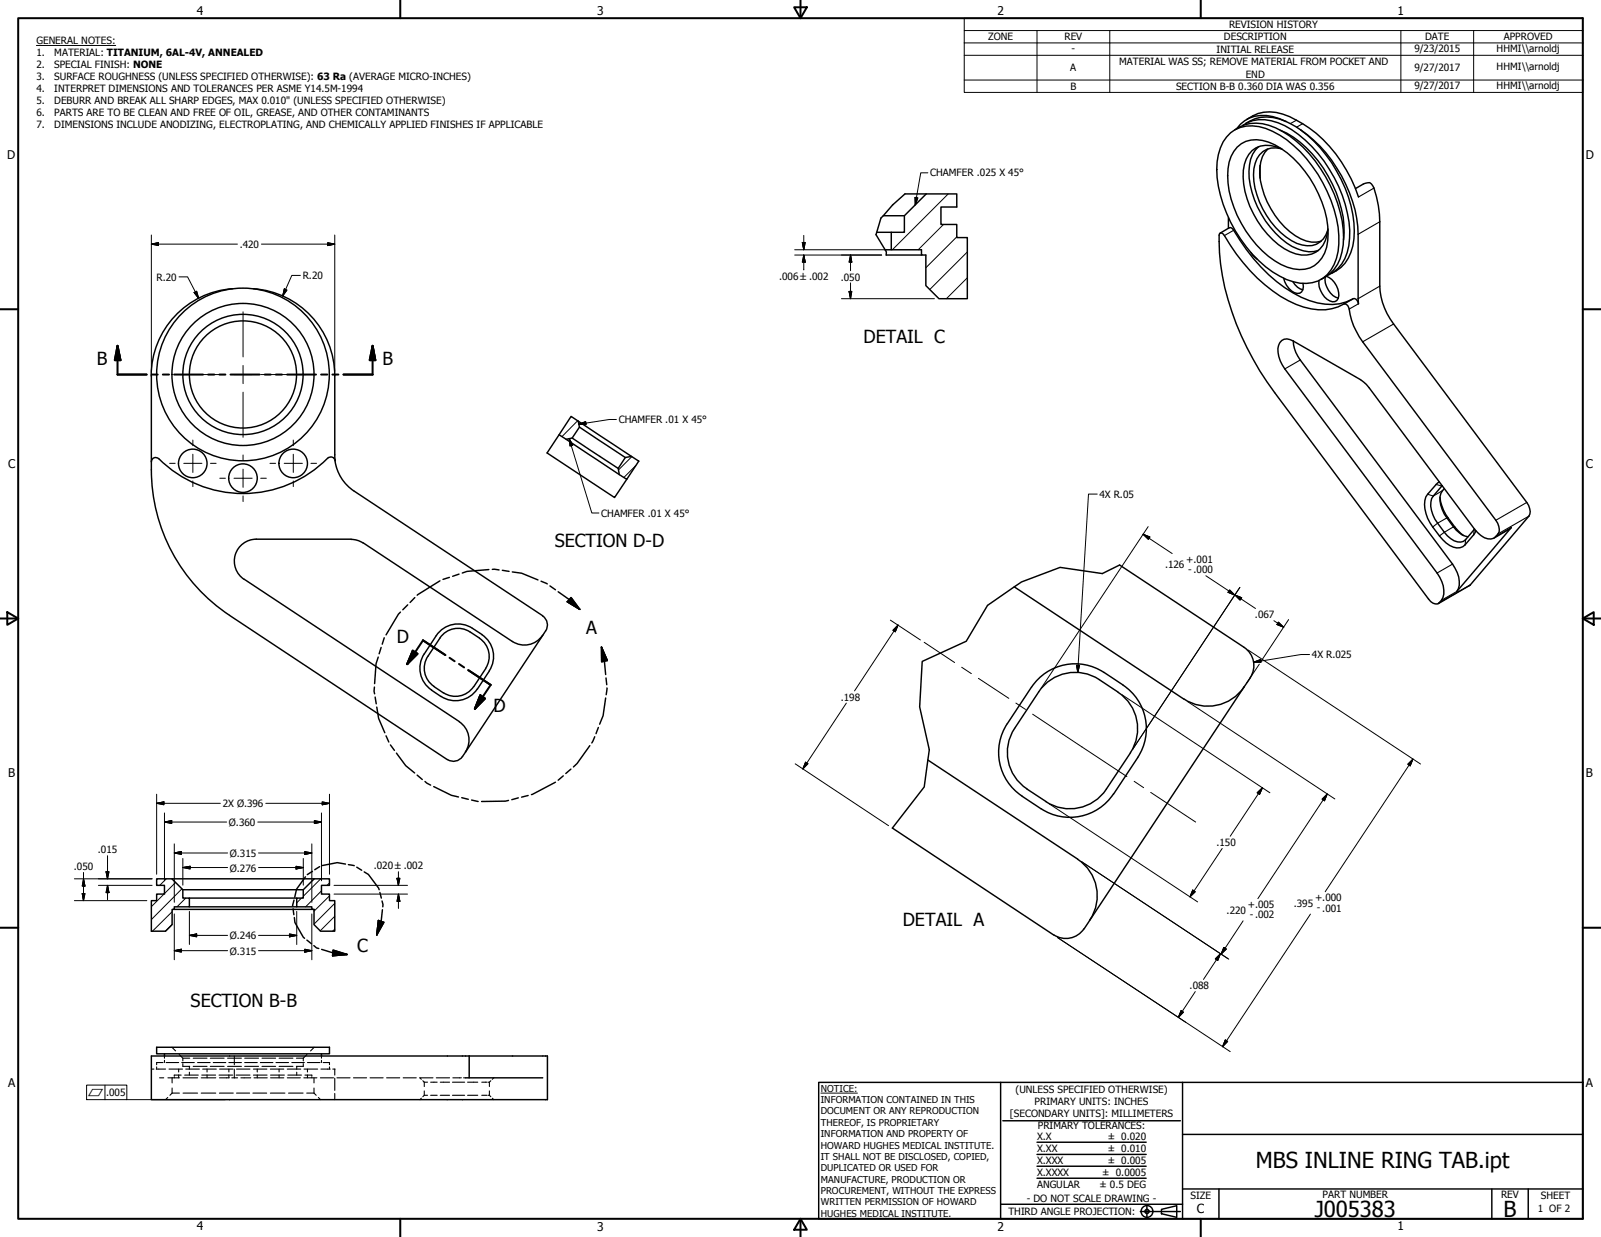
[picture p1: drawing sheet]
<svg xmlns="http://www.w3.org/2000/svg" width="559mm" height="432mm" viewBox="0 0 559 432" stroke-linecap="round" stroke-linejoin="round" font-family="sans-serif">
<!-- layer: Visible (ANSI) -->
<g fill="none" stroke="#000" stroke-width=".51">
<path d="M429.5 46.4a12.3 12.3 0 0 1 12.3-1.6 38.8 38.8 0 0 1 18.2 16 43.9 43.9 0 0 1 7.3 24.3 15 15 0 0 1-5.6 12.1 13.4 13.4 0 0 1-12.6 .4 42.9 42.9 0 0 1-21-23.2 35.4 35.4 0 0 1-2.8-20.5 13.5 13.5 0 0 1 4.2-7.5zM431 45.3a13.4 13.4 0 0 1 14.3-.7 44.4 44.4 0 0 1 21.6 26.3 27.9 27.9 0 0 1 0 21.4 12.3 12.3 0 0 1-5.8 5.2M431.8 51.4a10 10 0 0 1 10.9-1.8 33.8 33.8 0 0 1 17.5 18.1 27 27 0 0 1 2.1 20.6 9.5 9.5 0 0 1-13 5 34.1 34.1 0 0 1-17.5-18.1 30.2 30.2 0 0 1-2.8-18.6l.7-2.1zM433.7 43.8a12.8 12.8 0 0 1 12.4-.9 40.7 40.7 0 0 1 19.6 19.1 39.9 39.9 0 0 1 5.1 23.7 12.8 12.8 0 0 1-7.1 10.2M437.3 40.4a14.3 14.3 0 0 1 12.8 .3 46.3 46.3 0 0 1 24.1 28.1M439.3 51.2a12.3 12.3 0 0 0-3.3 11 33.6 33.6 0 0 0 15 23.8 12.1 12.1 0 0 0 9.2 1.4M439.8 57.7v4.5M442.5 52a12.2 12.2 0 0 0-2.6 11.1 29.2 29.2 0 0 0 14.1 20.3 9.4 9.4 0 0 0 7.1 .8M446.8 45.5a37.3 37.3 0 0 1 18.2 18.7 36.5 36.5 0 0 1 3.9 19.6M447.1 51.9a7.1 7.1 0 0 0-9 5.1 23.5 23.5 0 0 0 4 18.2 23.2 23.2 0 0 0 12.4 10.3 7 7 0 0 0 9-5.2M447.5 52.1a8.9 8.9 0 0 0-11.6 1.8 16.4 16.4 0 0 0-1.4 12.9 32.2 32.2 0 0 0 15.8 21.1 8.7 8.7 0 0 0 11.5-2.3l.8-1.7 .9-4M448.9 42.4l5.1 2.9"/>
<path d="M448.9 42.4a14 14 0 0 0-14.2 .7M448.9 42.4a14.2 14.2 0 0 0-14.5-.2l-1.5 1.2-1.3 1.6M454 45.3a48.6 48.6 0 0 1 18.6 32.6 18.3 18.3 0 0 1-4.5 15.4l-3.3 2.1M454 45.3a47.8 47.8 0 0 1 20 36.5l.2 24.2a1.84 1.84 0 0 0-1.9-1.7M308.3 75.3h7.4M315.7 75.3l7.6-7.6h10.6v4.6h-5.5v6.1h5.5v4.5h3.7v21.4h-9.9l-4.5-4.6v-10.7h-1.6v-1.8h-10.5v-6.1h4.6zM315.8 67.7h7.5M428.8 76v3.7M429.1 79.5a1.31 1.31 0 0 1 1.5 .9 58.4 58.4 0 0 0 23.6 23.4 21 21 0 0 0 15.6 1.6l2.2-.9M481.6 77.4v22.5M306 81.1h5.1M308.9 87.2h2.2"/>
<path d="M309.3 89h12.3M436.6 88.2l2.2 2.3M448.1 97.2a6.7 6.7 0 0 0 4.7 5.2 2 2 0 0 0 2.1-2.3l-.1-1.2M451.2 98.3a5.5 5.5 0 0 0 3.5 2.9M462.5 96.7a7.2 7.2 0 0 0 4.6 7.4M463 96.5a7 7 0 0 1 4 7.7 1.94 1.94 0 0 1-2.9 .8 7.5 7.5 0 0 1-3.7-7.1M81.2 100.8a30.5 30.5 0 0 0-28.4 30.4M88.4 100.8a30.5 30.5 0 0 1 28.4 30.4M451.4 119.1a11 11 0 0 0 2.4 6.6l53.2 71.2a9.6 9.6 0 0 1 2 8.6l-.5 .9 19-22.3-.7 .6M469.1 106.1a17 17 0 0 1-14.1 1.1 48.8 48.8 0 0 1-23.5-18.5l-4.5-7-.5-.4-.9 .3a77.9 77.9 0 0 0 7.7 35.6 108.6 108.6 0 0 0 11.6 19.8l53.7 72.1a3.3 3.3 0 0 0 3.2 1.7 5.4 5.4 0 0 0 1.9-6.3l-.5-1.5-1.6-3-53.2-71.2a10.1 10.1 0 0 1-2.1-8.3 3.1 3.1 0 0 1 5.1-1.4M470.9 107.9a23.9 23.9 0 0 0 4.7 11.4l46.5 62.3a4 4 0 0 1-.8 6.3 5 5 0 0 1-5.6-2l-38.8-51.7-2-1.7-23.5-13.4M486.4 113.1l46.5 62.3a4.7 4.7 0 0 1 .8 4.7l-20.9 24.4"/>
<path d="M52.8 131.2v32.8M116.8 131.2l.2 29.6a1.53 1.53 0 0 0-1.1-1.2 1.53 1.53 0 0 0-1.5 .4M114.3 159.9a41.7 41.7 0 0 1-59.2 0 1.49 1.49 0 0 0-2.3 1.3M197.6 153.4l18.6 12.3M199.7 152.9l16.1 10.6M201.8 147l-2.5-1.6-8.4 12.7 23.6 15.6 4.3-6.4M201.8 147l.4 2.1-2.5 3.8-2.1 .5-2.5-1.6M201.8 147l18.6 12.3M202.2 149.1l16 10.6M218.2 159.7l2.2-.4 2.5 1.7-4.1 6.3-2.6-1.6-.4-2.2zM52.8 164a60.9 60.9 0 0 0 27.3 50.8l76 50.4M116.9 160.8a15.3 15.3 0 0 0 6.7 10.7l65.8 43.4"/>
<path d="M502.6 173.6a21.3 21.3 0 0 0 8.2 13.3M504.1 170.6a5.9 5.9 0 0 0-.7 7.2 23.2 23.2 0 0 0 6.9 8.9l2.1 .7M122.5 188.3l2.5 .4 1.7 .8M122.6 188.2h-33.2a7.7 7.7 0 0 0-7.3 5.5 7.7 7.7 0 0 0 3.1 8.5M126.7 189.5l52.2 34.5M390.8 197.2l43.4 28.8a7.6 7.6 0 0 1 2.2 10.5M85.2 202.2l75.1 49.7M164.9 219.3a9.1 9.1 0 0 0-12.6 2.6l-4.2 6.4a9.1 9.1 0 0 0 2.5 12.6M164.9 219.3l3.3 2.2M189.4 215a3.8 3.8 0 0 1 1 5.2M354 204.9l59.2 39.1M149.3 229.1a7.6 7.6 0 0 0 2.2 10.5l3.2 2.3"/>
<path d="M149.4 229.1l4.1-6.4a7.6 7.6 0 0 1 10.6-2.1 12.3 12.3 0 0 1 6 5.5 7.6 7.6 0 0 1-.6 7.2M165.3 239.7a7.6 7.6 0 0 1-10.5 2.1M168.2 221.5a9.1 9.1 0 0 1 2.6 12.7M169.5 233.4l-4.1 6.3M170.8 234.2l-4.2 6.3M189.4 221.8a7.6 7.6 0 0 1-10.6 2.1M190.4 220.2l-27.9 42.3M360 239.9l-8.4 12.7a18.3 18.3 0 0 0 5.1 25.3 36.8 36.8 0 0 0 11.3 6.6 18.3 18.3 0 0 0 20.6-7.4M360 239.9a18.3 18.3 0 0 1 25.3-5.2 36.5 36.5 0 0 1 10.5 7.9 18.3 18.3 0 0 1 1.3 21.8l-8.4 12.8M434.3 239.7l-55.9 84.5M434.3 239.7a15.2 15.2 0 0 1-21.1 4.3M436.4 236.5l-2.1 3.2"/>
<path d="M160.3 252a7.6 7.6 0 0 1 2.1 10.5M166.6 240.5a9.1 9.1 0 0 1-12.7 2.6l-3.3-2.2M354.1 254.3a15.2 15.2 0 0 0 4.3 21l6.7 4.5M390.3 241.7a15.3 15.3 0 0 1 4.3 21.1l-8.5 12.7a15.3 15.3 0 0 1-21.1 4.3M390.3 241.6l-6.6-4.4a15.3 15.3 0 0 0-21.2 4.3l-8.4 12.8M161.4 264.1a3.8 3.8 0 0 1-5.2 1M162.5 262.5l-1.1 1.6M323.8 265.3l52.4 34.6M311.5 289.1l56.3 37.3M376.2 300a15.2 15.2 0 0 1 4.2 21M54.7 306.8h5.3l3.8 3.8v2.9h2.3v3h-5.3v.9h-.7v5.4l-2.3 2.3h-5v-10.7h1.9v-2.3h2.7v-3h-2.7zM60 306.8h49.7"/>
<path d="M60.8 317.4h48M63.8 310.6h42.1M66.1 313.5h37.5M66.1 316.5h37.5M109.7 306.8h5.3v2.3h-2.8v3h2.8v2.3h1.8v10.7h-4.9l-2.3-2.3v-5.4h-.8v-.9h-5.2v-3h2.3v-2.9zM378.3 324.2a7.6 7.6 0 0 1-10.5 2.1M52.8 368.6h138.3v15.3h-138.3zM54.7 365.6h60.3v2.3h-60.3zM57.4 367.9v.7M112.2 367.9v.7M162.5 376.2h26.9M163.8 368.6v7.6"/>
<circle cx="84.8" cy="130.7" r="21"/>
<circle cx="84.8" cy="130.7" r="18.7"/>
<circle cx="84.8" cy="130.7" r="24.8"/>
<circle cx="84.8" cy="130.7" r="30.1"/>
<circle cx="67.3" cy="161.8" r="5"/>
<circle cx="84.8" cy="166.9" r="5"/>
<circle cx="102.3" cy="161.8" r="5"/>
</g>
<!-- layer: Hidden (ANSI) -->
<g fill="none" stroke="#000" stroke-width=".38">
<path d="M52.8 373.2h.9M54.5 373.2h3.3M54.7 372.4v.8M55.7 376.2h1.4M56.9 370.9h-2.2v.8M57.4 368.6v.8M57.4 370.1v.8M58 370.9h4.4M58.6 376.2h4M59 373.2h4.7M60 365.6l1.3 1.2M60.1 376.2v1.8"/>
<path d="M60.1 379.8v1.8M60.8 375.9v.3M62.4 373.2v1M62.4 375.2v1M62.5 368.1l1.3 1.3h2.4M63.2 375.3h-2.4v.3M63.4 370.9h4.4M63.8 371.3v.9h2.4M63.8 369.4v.9M63.9 376.2h5.1M64.5 375.3h4.7M64.8 373.2h4.8"/>
<path d="M66.1 372.2v1.1M66.1 374.3v1M67.4 369.4h4.9M67.4 372.2h4.9M69 370.9h4.3M70.2 376.2h5.1M70.4 375.3h4.8M70.7 373.2h4.8M72.3 373.2v1M72.3 375.2v1M73.4 369.4h4.8M73.4 372.2h4.8"/>
<path d="M74.4 370.9h4.4M76.5 375.3h4.7M76.6 376.2h3.4M76.6 373.2h4.7M79.4 369.4h4.9M79.4 372.2h4.9M79.9 370.9h4.4M79.9 373.2v1M79.9 375.2v1M80.9 376.2h2M81.8 368.6v3.1M81.8 373.2v3"/>
<path d="M82.4 375.3h4.8M82.5 373.2h4.7M84.1 376.2h3.4M85.4 369.4h4.8M85.4 372.2h4.8M85.4 370.9h4.4M88.5 373.2h4.7M88.5 375.3h4.7M88.6 376.2h4.7M89.8 373.2v1M89.8 375.2v1M90.9 370.9h4.3"/>
<path d="M91.4 369.4h4.8M91.4 372.2h4.8M94.4 373.2h4.7M94.4 375.3h4.9M94.4 376.2h4.7M96.3 370.9h4.4M97.4 369.4h4.8M97.4 372.2h4.8M97.4 373.2v1M97.4 375.2v1M100.3 373.2h4.7M100.3 376.2h4.5"/>
<path d="M100.5 375.3h4.7M101.9 370.9h4.3M103.4 369.4h2.5M103.6 372.2v1.1M103.6 374.3v1M105.9 371.3v.9h-2.5M105.9 369.4v.9M106 376.2h4.6M106.1 373.2h4.8M106.4 375.3h2.4v.3M107.1 368.1l-1.2 1.3M107.3 370.9h4.4"/>
<path d="M107.3 373.2v1M107.3 375.2v1M108.8 375.9v.3M109.6 376.2v1.8M109.6 379.8v1.8M109.7 365.6l-1.3 1.2M111.8 376.2h4.6M112 373.2h3.3M112.2 368.6v.8M112.2 370.1v.8M112.8 370.9h2.2v.8M115 372.4v.8"/>
<path d="M116.1 373.2h.9M116.8 373.2v2.1M116.8 376.4v4.2M117.6 376.2h4.6M123.4 376.2h4.6M129.2 376.2h4.5M134.9 376.2h4.6M140.7 376.2h4.6M146.5 376.2h4.6M146.6 376.2l.5 .5M147.6 377.3l.5 .5M148.1 377.8h1.1"/>
<path d="M148.1 377.8v1.5M150.3 377.8h2.3M152.3 376.2h4.6M153.7 377.8h3.2M157.9 377.8h4.3M158.1 376.2h2.9M161.8 376.2h.7M163.2 377.8h3.6M168.1 377.8h1.9M170.4 377.8h.4M170.8 377.8v1.5M171.3 377.3l-.5 .5"/>
<path d="M172.3 376.2l-.5 .5M58.5 383.1l-.7 .8M60.1 381.6l-.8 .7M60.1 381.6h2.5M63.9 381.6h5.1M70.2 381.6h5.1M76.6 381.6h4.8M82.5 381.6h4.6M88.3 381.6h4.8M94.4 381.6h5M100.7 381.6h5.1M107.1 381.6h2.5"/>
<path d="M109.6 381.6l.8 .7M111.1 383.1l.8 .8M116.8 381.7v2.2M147.1 383.3l-.5 .6M148.1 382.3h1.1M148.1 382.3l-.5 .5M148.1 380.8v1.5M150.3 382.3h2.3M153.7 382.3h3.2M157.9 382.3h4.3M163.2 382.3h3.6M168.1 382.3h1.9"/>
<path d="M170.4 382.3h.4M170.8 382.3l.5 .5M170.8 380.8v1.5M171.8 383.3l.5 .6"/>
</g>
<!-- layer: Visible Narrow (ANSI) -->
<g fill="none" stroke="#000" stroke-width=".38">
<path d="M452.5 42l-2.1 1.1M454.7 43.2l-2.1 1.2M479.6 65.7l-5.4 3.1M481.6 77.4l-7.6 4.4M430.6 80.4l-3.2 1.8M481.6 99.9l-7.6 4.4M474.2 106l-3.3 1.9M486.4 113.1l-10.8 6.2M453.8 125.7l-5.4 3.1M501.3 169.1l2.1 .4M503.5 171.3l-3.2 1.9-2-.7M532.9 175.4l-10.8 6.2"/>
<path d="M505.5 180.8h-.5l-3.2 1.8-1.7 1.4M507 196.9l-5.4 3.1M507.8 184l-.5-.1-4.9 3.2M511.6 188.3l-.2 1.9M514.5 184.8l-.2 1.9M527.5 184.1l-5.4 3.2M533.7 180.1l-10.8 6.3M508.5 206.4l-5.4 3.1M513.1 204.2l-10.8 6.2"/>
</g>
<path d="M437.3 40.4l-2.2 1.3M429.1 79.5l-3.3 1.9M473.1 65.8a8 8 0 0 1 5-2 6.5 6.5 0 0 1 2.3 4.9l.7 3 .5 5.7M481.6 99.9a22.9 22.9 0 0 0 4.8 13.2M472.3 104.3l-3.2 1.8a1.75 1.75 0 0 1 1.8 1.8M502.3 168.2l-.5 .4a12.4 12.4 0 0 0-4.5 6.1 13 13 0 0 0 2.8 9.3 17.2 17.2 0 0 0 7.2 7 3.7 3.7 0 0 0 4.1-.8l2.9-3.5 .8-1.4M503.4 169.5l-3.1 3.7a7.6 7.6 0 0 0 .5 8 22.3 22.3 0 0 0 6.8 7.6 3.2 3.2 0 0 0 4-.5l3.1-3.6M526.8 184.7l-5.3 3.1M512.8 204.5l-10.8 6.2" fill="none" stroke="#000" stroke-width=".51"/>
<!-- layer: Break Line (ANSI) -->
<path d="M315.8 67.7a52.8 52.8 0 0 0-8.3 8.4l-1.7 5.8 3.6 6-.1 1.1M390.8 197.2l-6.1 3-14.7-2.1-13.4 5-11.9 8.2-7.5 12.5-15.3 7.1-.9 15.9 3.4 14.9-1.8 13-11.1 14.4" fill="none" stroke="#000" stroke-width=".51"/>
<!-- layer: Detail Boundary (ANSI) -->
<g fill="none" stroke="#000" stroke-width=".51">
<path d="M170.6 198.8l-7.6 .7-1.6 .5M171.8 198.8l2.4 .1M175.3 199.1l2.4 .4M178.8 199.6l3.3 .5 5.7 2.3M139.8 213.7l-.7 .7-4.4 7.2M142.3 211.1l-1.7 1.8M144.8 208.6l-1.7 1.7M153.5 202.8l-7.9 5M156.8 201.5l-2.2 .7M160.2 200.4l-2.2 .8M188.8 202.9l2.2 .9M192 204.5l1.9 1.4"/>
<path d="M194.8 206.6l3.9 2.7 3.7 3.4M199.3 208.6l3.1 4.1-4.4-2.6zM130.7 239.8v2.4M132 229.4l-.7 2.3-.6 6.9M133 226l-.7 2.2M134.1 222.6l-.7 2.3M209.9 225.9l2.1 4.7-2 .4zM209.9 225.9l1 4.9 .5 4.7M211.5 236.7l.3 2.3M130.9 243.3l.4 2.4M131.5 246.8l.6 4 2.2 5M134.7 256.9l1 2.1"/>
<path d="M207.6 257.2l-1 2.1M208.9 253.9l-.9 2.2M211.4 243.6l-.9 6.2-1.2 3M211.8 240.2l-.2 2.3M136.3 260l1.4 1.9M138.4 262.9l3.2 4.4 3.1 2.5M145.6 270.6l1.8 1.5M148.3 272.8l2 1.3M151.4 274.6l6.1 3 2.5 .6M161.2 278.4l2.2 .6M164.6 279.3l2.3 .5M177.5 279.4l-1 .3-8.4 .1"/>
<path d="M180.9 278.5l-2.3 .6M184.3 277.7l-2.2 .6M193.9 273l-8.4 4.4M196.6 270.8l-1.8 1.6M199.3 268.5l-1.8 1.5M205.9 260.3l-4.5 6.2-1.2 1.2M102.3 317.2l.3 2.1M102.6 314.2l-.4 2M106.6 306.1l-3.1 4.3-.6 2.8M109 304.2l-1.7 1.1M111.6 302.5l-1.7 1.1M120.6 301.6l-2.9-.5-5.2 1"/>
<path d="M121.6 301.8l2 .4M124.5 302.7l1.7 1.1M127.1 304.4l1.5 .8 3.7 5.4M132.6 311.5l.5 2M133.3 314.5l.3 2M133.5 317.6l-.5 4-1.5 4.8M102.7 320.3l.2 1.7 3 5.2 .4 .3M107.1 328.2l1.6 1.2M109.5 330.1l1 .8 .8 .2M112.3 331.4l3.9 1.2 5 .6M116.3 331.7l4.9 1.5-5.1 .4zM132.1 321.3l1.9 .6-2.5 4.5z"/>
</g>
<path d="M198 210.1l4.4 2.6zM199.3 208.6l3.1 4.1-4.4-2.6zM209.9 225.9l2.1 4.7zM209.9 225.9l2.1 4.7-2 .4zM116.1 333.6l5.1-.4zM116.3 331.7l4.9 1.5-5.1 .4zM132.1 321.3l-.6 5.1zM132.1 321.3l1.9 .6-2.5 4.5z" fill="#000" stroke="#000" stroke-width=".51"/>
<!-- layer: Section Line (ANSI) -->
<g fill="none" stroke="#000" stroke-width=".7">
<path d="M41 120.7l1 5h-1.9zM41 120.7v10h10.2M53 130.7h2.1M56.8 130.7h2.2M60.8 130.7h10.1M72.6 130.7h2.2M76.6 130.7h2.1M80.5 130.7h10.1M92.4 130.7h2.1M96.3 130.7h2.1M100.2 130.7h10.1M112.1 130.7h2.1"/>
<path d="M116 130.7h2.1M130 120.7l1 5h-2zM130 120.7v10h-10.1M144.1 227.1l1.6 1.1-3.6 3.6zM155.4 228.7l-7.8-5.2-5.5 8.3M156.9 229.6l1.8 1.2M160.2 231.8l1.8 1.2M163.4 233.9l7.9 5.2-5.6 8.4M167.6 242.7l1.7 1.1-3.6 3.7z"/>
</g>
<path d="M41 120.7l1 5zM41 120.7l1 5h-1.9zM130 120.7l1 5zM130 120.7l1 5h-2zM144.1 227.1l-2 4.7zM144.1 227.1l1.6 1.1-3.6 3.6zM167.6 242.7l-1.9 4.8zM167.6 242.7l1.7 1.1-3.6 3.7z" fill="#000" stroke="#000" stroke-width=".7"/>
<!-- layer: Border (ANSI) -->
<g fill="none" stroke="#000" stroke-width=".7">
<path d="M6.3 6.3h546.1v419.1h-546.1zM139.7 0v6.3M277.2 2.5h4.4l-2.2 3.8zM279.4 0v6.3M419.1 0v6.3M0 107.9h6.3M552.4 107.9h6.4M0 215.9h6.3M2.5 213.7l3.8 2.2-3.8 2.2zM552.4 215.9l3.9-2.2v4.4zM552.4 215.9h6.4M0 323.8h6.3"/>
<path d="M552.4 323.8h6.4M139.7 425.4v6.4M279.4 425.4l2.2 3.9h-4.4zM279.4 425.4v6.4M419.1 425.4v6.4"/>
</g>
<!-- layer: Title (ANSI) -->
<g fill="none" stroke="#000" stroke-width=".51">
<path d="M285.8 377.8h266.6v47.6h-266.6zM349.2 377.8v47.6M412.7 377.8v47.6M350 391.2h62M361.9 398.7h38.1M412.7 396h139.7M361.9 411.3h38.1M361.9 407.1h38.1M361.9 403h38.1M412.7 415h139.7M425.4 415v10.4M520.7 415v10.4"/>
<path d="M533.4 415v10.4M349.2 420.4h63.5M398 422.9h14M400.3 420.6v4.6M405.4 422.1l5.3-1.2v4l-5.3-1.2z"/>
<circle cx="400.3" cy="422.9" r="2.06"/>
<circle cx="400.3" cy="422.9" r=".73"/>
</g>
<path d="M286.5 381.6h12.8" fill="none" stroke="#000" stroke-width=".35"/>
<!-- layer: Hatch (ANSI) -->
<g fill="none" stroke="#000" stroke-width=".35">
<path d="M329.3 78.4l-8.8 8.8M331 67.7l-19.5 19.5M333.9 82.7l-10.7 10.8M337.6 97l-7.3 7.3M337.6 87.9l-13.1 13.1M201.6 146.9l-5.4 5.5M220.5 159.4l-4.7 4.7M221.9 162.5l-4.2 4.2M57.2 312.1l-4.4 4.4M58 306.8l-2.2 2.3M60.1 318.3l-6.9 6.8M61.3 308l-3.9 3.9"/>
<path d="M63.5 310.3l-10.7 10.7M64.8 313.5l-3 3M105.2 313.5l-1.6 1.7M112 306.8l-6.1 6.1M112.2 311l-5.5 5.5M115 312.7l-5.4 5.4M115 308.2l-.9 .9M116.8 319.8l-5 5.1M116.8 315.3l-7.2 7.3M60.1 322.7l-2.4 2.4M116.8 324.4l-.7 .7"/>
</g>
<!-- layer: Symbol (ANSI) -->
<g fill="none" stroke="#000" stroke-width=".35">
<path d="M12.7 15.9h27.7M336.5 10.7v-4.4h215.9v4.4M336.5 15h215.9M336.5 19.3h215.9M361.9 10.7v21.6M387.3 10.7v21.6M488.9 10.7v21.6M514.3 10.7v21.6M552.4 10.7h-215.9v4.3M552.4 10.7v21.6h-215.9v-17.3M336.5 27.9h215.9M319.4 68.9l1 .2-.9 2.4z"/>
<path d="M323.8 60.3h-2.4l-1.9 11.2M198.7 153.2l1.2 2.2-1 .3zM198.7 153.2l7.9 25.9h2.4M202.1 148.1l2.3-.9 .2 .9zM215.1 146.4h-2.4l-10.6 1.7M30.2 378.8h14.1v5.1h-14.1zM36.6 378.8v5.1M44.3 383.9h34.2"/>
</g>
<!-- layer: Centerline (ANSI) -->
<path d="M322.6 224.2l10.6 7.1M335.7 232.9l3.3 2.2M341.5 236.8l10.6 7M354.6 245.4l3.3 2.2M360.4 249.3l32.9 21.8M395.9 272.7l3.3 2.3M401.6 276.6l15.7 10.4" fill="none" stroke="#000" stroke-width=".35"/>
<!-- layer: Dimension (ANSI) -->
<g fill="none" stroke="#000" stroke-width=".35">
<path d="M52.8 85.2l2.5-.5v1zM52.8 85.2h30.1M52.8 82v47.6M62.5 96.6h3l3.8 7.5M91.2 85.2h25.6M104.8 96.1h-2.9l-3.2 7.2M114.4 84.7l2.4 .5-2.4 .5zM116.8 82v47.6M277.4 89h30.3M277.4 87.2h32.1M280 84.6h1.1l-.6 2.6zM280.5 89l.6 2.5h-1.1z"/>
<path d="M280.5 82.2v5M280.5 89v5.2M296.9 89l.4 2.5h-.9zM296.9 89v5.5M296.9 98.7v5.6M67.8 102.1l.8-.4 .7 2.4zM99.3 100.8l.8 .5-1.4 2zM293.7 104.3h32.4M296.4 101.7h.9l-.4 2.6zM383 172.5h-3.1l-3.7 62.3M399 186.5l2.3 1-.5 .8zM399 186.5l10.1 6.7"/>
<path d="M400.7 183.8l-37.3 56.4M310.8 216.5l10.4 6.9M313.4 218.2l-.9 2.3-.8-.5zM313.4 218.2l-15.1 23M420.9 201l10.1 6.7M429.2 205.9l1.8 1.8-2.4-.9zM431 207.7l2.4 1-.6 .8zM431 207.7l7.2 4.7M432.8 205l-37.4 56.4M444.6 216.7l3.5 2.2M446.2 217.2l1.9 1.7-2.4-.9zM449.8 216.3l-9.8 14.8"/>
<path d="M375.8 232.2l1 .1-.6 2.5zM435.6 226.9l60.2 39.8M437.6 231.1l2.4-.8 .1 .9zM439.5 231.8l-4.3 6.6M457.1 228.5h-3l-16.5 2.6M295.4 245.4l-15.2 23M391.6 242.5l51.6 34.2M414.5 244.9l51.4 34M54.7 277.2v28M112.5 279.9l2.5 .5-2.5 .5zM115 277.2v28M277.6 266.6l32.5 21.6"/>
<path d="M281.2 266.1l.8 .5-1.8 1.8zM438.8 276.7l1.8-1.7-1 2.3zM440.6 275l-11.2 16.9M463.2 277.2l-.9 2.3-.8-.5zM463.2 277.2l-24.2 36.5M491.4 266.8l1.7-1.8-.9 2.3zM493.1 265l-30.6 46.3M37.5 298.7v8.1M54.7 280.4l2.5-.5v1zM54.7 280.4h22.2M57.4 287l2.5-.6v1.1zM57.4 287h21.7"/>
<path d="M57.4 283.8v23.7M60.8 297.8l2.5-.6v1.1zM60.8 297.8h18.6M60.8 294.6v20.4M63.8 299.7v9.3M90 287h22.2M90.2 297.8h18.6M92.8 280.4h22.2M105.9 299.7v9.3M106.4 297.2l2.4 .6-2.4 .5zM108.8 294.6v20.4M109.7 286.4l2.5 .6-2.5 .5z"/>
<path d="M112.2 283.8v23.7M366.3 280.7l51.7 34.1M426.6 296.2l-11.2 16.9M26 306.8h27.1M26 314.4h25.2M28.7 311.9h1l-.6 2.5zM29.1 306.8l.6 2.5h-1zM29.1 304.5v9.9M34.4 309.1h18.7M37 304.3h1l-.5 2.5zM37.5 309.1l.5 2.5h-1zM37.5 309.1v5"/>
<path d="M60.8 319v16M63.8 302.8l2.6-.4v.9zM63.8 302.8h15.6M66.1 318.1v11.6M90.2 302.8h15.7M103.3 302.4l2.6 .4-2.6 .5zM103.6 318.1v11.6M108.8 319v16M116.6 309.1h25.6M116.6 312.1h25.6M138.6 306.6h1l-.5 2.5zM139.1 312.1l.5 2.5h-1z"/>
<path d="M139.1 304.3v4.8M139.1 312.1v5M377.5 300.8l51.4 34M416.3 310.7l.9 .6-1.8 1.8zM457.4 319.1l-30.7 46.3M60.8 331.9l2.5-.6v1.1zM60.8 331.9h18.6M66.1 326.5l2.5-.5v1zM66.1 326.5h13.3M90.2 326.5h13.4M90.2 331.9h18.6M101 326l2.6 .5-2.6 .5z"/>
<path d="M106.4 331.3l2.4 .6-2.4 .5zM369.1 327.3l60.3 39.8M426 332.9l-1 2.4-.8-.6zM426 332.9l-5.9 9M427.2 330.7l.9 .6-1.9 1.8zM433.9 321.4l-7.7 11.7M412.2 352.8l.9 .5-1.8 1.9zM417.2 346.1l-5.9 9.1M427.7 363l.8 .5-1.8 1.9z"/>
</g>
<g fill="#000" stroke="#000" stroke-width=".35">
<path d="M52.8 85.2l2.5-.5zM52.8 85.2l2.5-.5v1zM114.4 85.7l2.4-.5zM114.4 84.7l2.4 .5-2.4 .5zM280 84.6l.5 2.6zM280 84.6h1.1l-.6 2.6zM280.5 89l.6 2.5zM280.5 89l.6 2.5h-1.1zM296.9 89l.4 2.5zM296.9 89l.4 2.5h-.9zM67.8 102.1l1.5 2zM67.8 102.1l.8-.4 .7 2.4z"/>
<path d="M99.3 100.8l-.6 2.5zM99.3 100.8l.8 .5-1.4 2zM296.4 101.7l.5 2.6zM296.4 101.7h.9l-.4 2.6zM399 186.5l2.3 1zM399 186.5l2.3 1-.5 .8zM428.6 206.8l2.4 .9zM429.2 205.9l1.8 1.8-2.4-.9zM431 207.7l2.4 1zM431 207.7l2.4 1-.6 .8zM445.7 218l2.4 .9zM446.2 217.2l1.9 1.7-2.4-.9z"/>
<path d="M313.4 218.2l-.9 2.3zM313.4 218.2l-.9 2.3-.8-.5zM375.8 232.2l.4 2.6zM375.8 232.2l1 .1-.6 2.5zM437.6 231.1l2.4-.8zM437.6 231.1l2.4-.8 .1 .9zM54.7 280.4l2.5-.5zM54.7 280.4l2.5-.5v1zM281.2 266.1l-1 2.3zM281.2 266.1l.8 .5-1.8 1.8zM440.6 275l-1 2.3zM438.8 276.7l1.8-1.7-1 2.3z"/>
<path d="M463.2 277.2l-.9 2.3zM463.2 277.2l-.9 2.3-.8-.5zM493.1 265l-.9 2.3zM491.4 266.8l1.7-1.8-.9 2.3zM57.4 287l2.5-.6zM57.4 287l2.5-.6v1.1zM60.8 297.8l2.5-.6zM60.8 297.8l2.5-.6v1.1zM106.4 298.3l2.4-.5zM106.4 297.2l2.4 .6-2.4 .5zM109.7 287.5l2.5-.5zM109.7 286.4l2.5 .6-2.5 .5z"/>
<path d="M112.5 280.9l2.5-.5zM112.5 279.9l2.5 .5-2.5 .5zM28.7 311.9l.4 2.5zM28.7 311.9h1l-.6 2.5zM29.1 306.8l.6 2.5zM29.1 306.8l.6 2.5h-1zM37 304.3l.5 2.5zM37 304.3h1l-.5 2.5zM37.5 309.1l.5 2.5zM37.5 309.1l.5 2.5h-1zM63.8 302.8l2.6-.4zM63.8 302.8l2.6-.4v.9z"/>
<path d="M103.3 303.3l2.6-.5zM103.3 302.4l2.6 .4-2.6 .5zM138.6 306.6l.5 2.5zM138.6 306.6h1l-.5 2.5zM139.1 312.1l.5 2.5zM139.1 312.1l.5 2.5h-1zM416.3 310.7l-.9 2.4zM416.3 310.7l.9 .6-1.8 1.8zM60.8 331.9l2.5-.6zM60.8 331.9l2.5-.6v1.1zM66.1 326.5l2.5-.5zM66.1 326.5l2.5-.5v1z"/>
<path d="M101 327l2.6-.5zM101 326l2.6 .5-2.6 .5zM106.4 332.4l2.4-.5zM106.4 331.3l2.4 .6-2.4 .5zM426 332.9l-1 2.4zM426 332.9l-1 2.4-.8-.6zM427.2 330.7l-1 2.4zM427.2 330.7l.9 .6-1.9 1.8zM412.2 352.8l-.9 2.4zM412.2 352.8l.9 .5-1.8 1.9zM427.7 363l-1 2.4zM427.7 363l.8 .5-1.8 1.9z"/>
</g>
<!-- layer: Center Mark (ANSI) -->
<g fill="none" stroke="#000" stroke-width=".35">
<path d="M84.8 108.8v15.8M62.9 130.7h15.8M81.7 130.7h6.3M84.8 127.6v6.3M84.8 136.9v15.8M91 130.7h15.7M67.3 153.6v2M67.3 158.6v6.3M84.8 158.8v2M102.4 153.6v2M102.4 158.6v6.3M59.2 161.7h2"/>
<path d="M64.1 161.7h6.4M67.3 167.9v2M73.5 161.7h1.9M76.7 166.9h2M81.7 166.9h6.3M84.8 163.8v6.3M84.8 173.1v2M91 166.9h2M94.2 161.7h2M99.2 161.7h6.3M102.4 167.9v2M108.5 161.7h2"/>
</g>
<!-- layer: Symbol (ANSI) -->
<path d="M319.4 68.9l.1 2.6zM319.4 68.9l1 .2-.9 2.4zM198.7 153.2l1.2 2.2zM198.7 153.2l1.2 2.2-1 .3zM202.1 148.1l2.3-.9zM202.1 148.1l2.3-.9 .2 .9z" fill="#000" stroke="#000" stroke-width=".35"/>
<g font-size="7.7">
<text x="438.3" y="407.6">MBS INLINE RING TAB.ipt</text>
<text x="458.9" y="424.8">J005383</text>
<text x="524.8" y="424.7">B</text>
</g>
<g font-size="6.3">
<text x="301.4" y="119.9">DETAIL C</text>
<text x="33.8" y="127.3">B</text>
<text x="133.5" y="127.3">B</text>
<text x="193.6" y="190.9">SECTION D-D</text>
<text x="204.6" y="221.4">A</text>
<text x="138.6" y="224.5">D</text>
<text x="172.2" y="248.5">D</text>
<text x="315.1" y="323.3">DETAIL A</text>
<text x="124.7" y="332.4">C</text>
<text x="66.5" y="351.7">SECTION B-B</text>
</g>
<text font-size="4.4" x="417.8" y="423.5">C</text>
<g font-size="4.2">
<text x="68.7" y="5.3">4</text>
<text x="208.4" y="5.3">3</text>
<text x="348.1" y="5.3">2</text>
<text x="487.8" y="5.3">1</text>
<text x="2.5" y="55.5">D</text>
<text x="553.5" y="55.5">D</text>
<text x="2.8" y="163.4">C</text>
<text x="553.5" y="163.4">C</text>
<text x="2.9" y="271.4">B</text>
<text x="553.5" y="271.4">B</text>
<text x="2.8" y="379.3">A</text>
<text x="553.5" y="379.3">A</text>
<text x="68.7" y="429.5">4</text>
<text x="208.4" y="429.6">3</text>
<text x="348.1" y="429.6">2</text>
<text x="487.8" y="429.5">1</text>
</g>
<g font-size="3.5">
<text x="429" y="9.8">REVISION HISTORY</text>
<text x="12.7" y="15.3">GENERAL NOTES:</text>
<text x="344.9" y="14.1">ZONE</text>
<text x="371.5" y="14.1">REV</text>
<text x="427.2" y="14.1">DESCRIPTION</text>
<text x="497.4" y="14.1">DATE</text>
<text x="524.9" y="14.1">APPROVED</text>
<text x="12.7" y="19.5">1.</text>
<text x="12.7" y="23.7">2.</text>
<text x="18.9" y="19.5">MATERIAL: TITANIUM, 6AL-4V, ANNEALED</text>
<text x="18.9" y="23.7">SPECIAL FINISH: NONE</text>
<text x="374" y="18.3">-</text>
<text x="390.7" y="22.8">MATERIAL WAS SS; REMOVE MATERIAL FROM POCKET AND</text>
<text x="424.6" y="18.4">INITIAL RELEASE</text>
<text x="493.6" y="18.2">9/23/2015</text>
<text x="522.4" y="18.1">HHMI\\arnoldj</text>
<text x="12.7" y="27.8">3.</text>
<text x="18.9" y="27.8">SURFACE ROUGHNESS (UNLESS SPECIFIED OTHERWISE): 63 Ra (AVERAGE MICRO-INCHES)</text>
<text x="373.6" y="24.9">A</text>
<text x="434.8" y="27.1">END</text>
<text x="493.6" y="24.7">9/27/2017</text>
<text x="522.4" y="24.6">HHMI\\arnoldj</text>
<text x="12.7" y="32">4.</text>
<text x="18.9" y="32">INTERPRET DIMENSIONS AND TOLERANCES PER ASME Y14.5M-1994</text>
<text x="373.6" y="31.4">B</text>
<text x="410.5" y="31.4">SECTION B-B 0.360 DIA WAS 0.356</text>
<text x="493.6" y="31.2">9/27/2017</text>
<text x="522.4" y="31.1">HHMI\\arnoldj</text>
<text x="12.7" y="36.2">5.</text>
<text x="12.7" y="40.4">6.</text>
<text x="18.9" y="36.2">DEBURR AND BREAK ALL SHARP EDGES, MAX 0.010&quot; (UNLESS SPECIFIED OTHERWISE)</text>
<text x="18.9" y="40.4">PARTS ARE TO BE CLEAN AND FREE OF OIL, GREASE, AND OTHER CONTAMINANTS</text>
<text x="12.7" y="44.6">7.</text>
<text x="18.9" y="44.6">DIMENSIONS INCLUDE ANODIZING, ELECTROPLATING, AND CHEMICALLY APPLIED FINISHES IF APPLICABLE</text>
<text x="324.7" y="61.6">CHAMFER .025 X 45°</text>
<text x="83.7" y="86.5">.420</text>
<text x="54.6" y="97.9">R.20</text>
<text x="105.7" y="97.4">R.20</text>
<text x="271.9" y="97.6">.006 ±.002</text>
<text x="293.4" y="97.9">.050</text>
<text x="216" y="147.7">CHAMFER .01 X 45°</text>
<text x="383.7" y="173.7">4X R.05</text>
<text x="209.9" y="180.3">CHAMFER .01 X 45°</text>
<text x="414" y="196.5">+.001</text>
<text x="406.7" y="198.4">.126</text>
<text x="414.7" y="200">- .000</text>
<text x="438" y="215.8">.067</text>
<text x="457.8" y="229.7">4X R.025</text>
<text x="293.4" y="244.6">.198</text>
<text x="77.7" y="281.7">2X Ø.396</text>
<text x="79.9" y="288.4">Ø.360</text>
<text x="34.2" y="297.9">.015</text>
<text x="80.2" y="299.1">Ø.315</text>
<text x="424.6" y="295.3">.150</text>
<text x="25.8" y="303.7">.050</text>
<text x="80.2" y="304.2">Ø.276</text>
<text x="130.4" y="303.5">.020 ±.002</text>
<text x="435.5" y="316.9">+.005</text>
<text x="451.5" y="316.5">.395</text>
<text x="459" y="314.5">+.000</text>
<text x="428.1" y="318.9">.220</text>
<text x="436.2" y="320.5">- .002</text>
<text x="459.6" y="318.1">- .001</text>
<text x="80.2" y="327.9">Ø.246</text>
<text x="80.2" y="333.2">Ø.315</text>
<text x="415.2" y="345.3">.088</text>
<text x="37.1" y="382.6">.005</text>
<text x="354.5" y="381.6">(UNLESS SPECIFIED OTHERWISE)</text>
<text x="352.5" y="390">[SECONDARY UNITS]: MILLIMETERS</text>
<text x="361.1" y="385.8">PRIMARY UNITS: INCHES</text>
<text x="362.3" y="394.1">PRIMARY TOLERANCES:</text>
<text x="361.9" y="397.9">X.X</text>
<text x="386.7" y="398">± 0.020</text>
<text x="361.9" y="402.1">X.XX</text>
<text x="361.9" y="406.3">X.XXX</text>
<text x="386.7" y="402.1">± 0.010</text>
<text x="386.7" y="406.3">± 0.005</text>
<text x="361.9" y="410.5">X.XXXX</text>
<text x="384.7" y="410.5">± 0.0005</text>
<text x="358.4" y="419.7">- DO NOT SCALE DRAWING -</text>
<text x="361.9" y="414.6">ANGULAR</text>
<text x="383.8" y="414.7">± 0.5 DEG</text>
<text x="415.5" y="418.4">SIZE</text>
<text x="461.6" y="418.3">PART NUMBER</text>
<text x="523.9" y="418.3">REV</text>
<text x="537.8" y="418.4">SHEET</text>
<text x="352" y="424.2">THIRD ANGLE PROJECTION:</text>
<text x="536.7" y="423.2">1 OF 2</text>
</g>
<g font-size="3.3">
<text x="30.7" y="382.5">⏥</text>
<text x="286.5" y="381.1">NOTICE:</text>
<text x="286.5" y="385">INFORMATION CONTAINED IN THIS</text>
<text x="286.5" y="389">DOCUMENT OR ANY REPRODUCTION</text>
<text x="286.5" y="392.9">THEREOF, IS PROPRIETARY</text>
<text x="286.5" y="396.9">INFORMATION AND PROPERTY OF</text>
<text x="286.5" y="400.9">HOWARD HUGHES MEDICAL INSTITUTE.</text>
<text x="286.5" y="404.9">IT SHALL NOT BE DISCLOSED, COPIED,</text>
<text x="286.5" y="408.9">DUPLICATED OR USED FOR</text>
<text x="286.5" y="412.8">MANUFACTURE, PRODUCTION OR</text>
<text x="286.5" y="416.8">PROCUREMENT, WITHOUT THE EXPRESS</text>
<text x="286.5" y="420.8">WRITTEN PERMISSION OF HOWARD</text>
<text x="286.5" y="424.8">HUGHES MEDICAL INSTITUTE.</text>
</g>
</svg>
